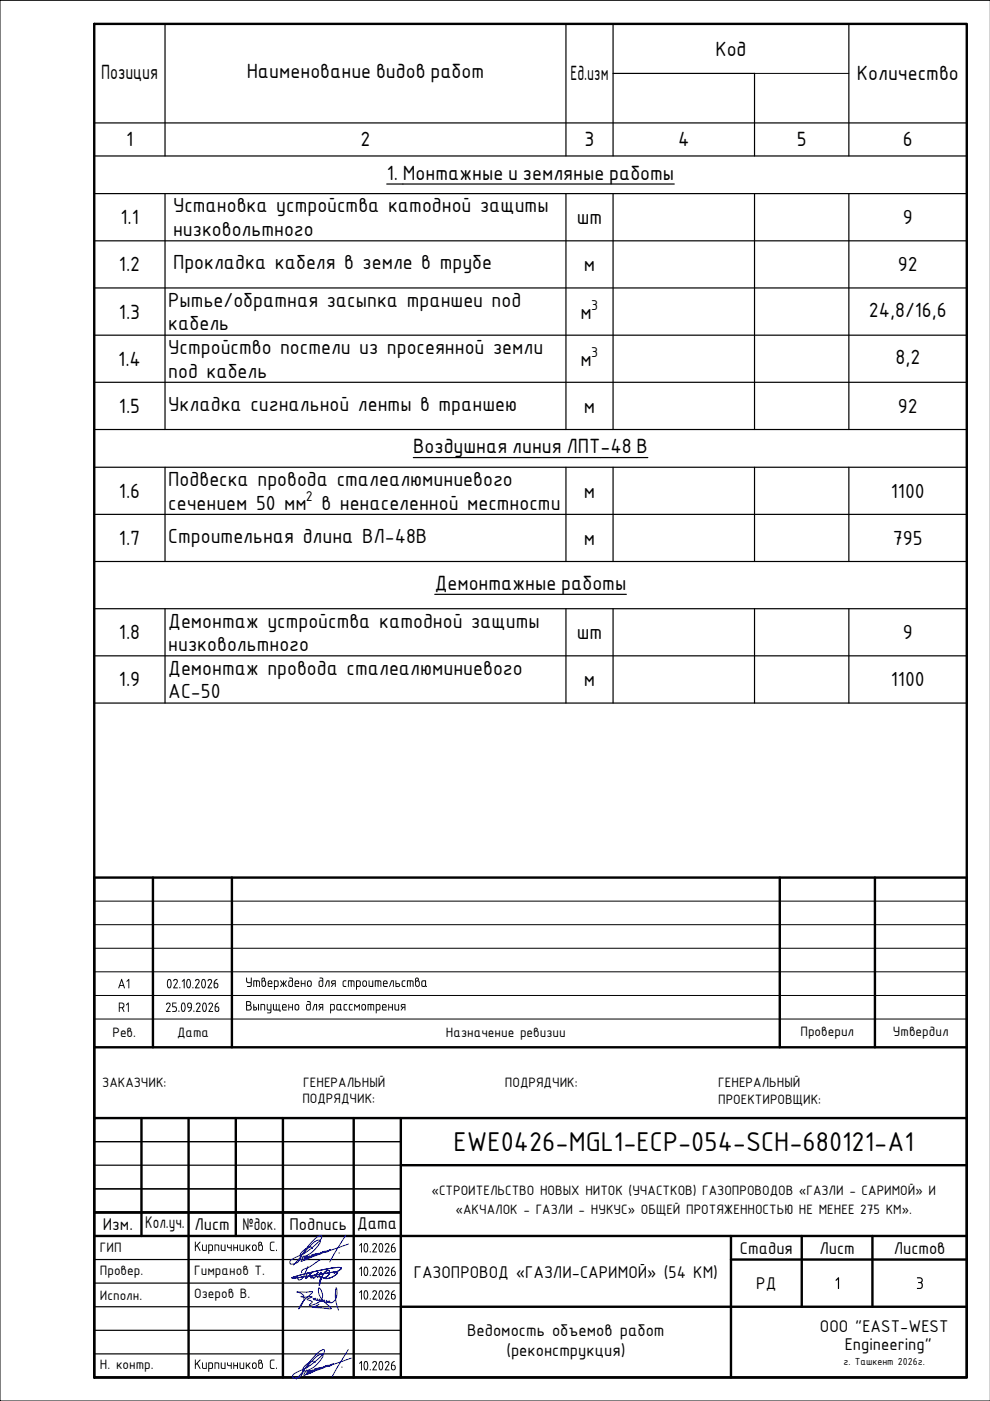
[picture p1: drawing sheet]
<svg xmlns="http://www.w3.org/2000/svg" width="210mm" height="297mm" viewBox="0 0 210 297" stroke-linecap="round" stroke-linejoin="round" font-family="sans-serif">
<g fill="none" stroke="#000" stroke-width=".51">
<path d="M20 5.1h185v286.9h-185zM32.4 186.1v35.9M49.2 186.1v35.9M165.3 186.1v35.9M185.5 186.1v35.9M20 222v15.1M20 237.1h185v54.9h-185zM30 237.1v25M40 237.1v54.9M50 237.1v25M60 237.1v54.9M75 237.1v54.9"/>
<path d="M85 237.1v54.9M205 222h-185v-35.9h185v51M85 247h120M85 257.1h-65M85 277.1h120M155 267h50M155 262.1v29.9M170 262.1v15M185 262.1v15M205 262.1h-185"/>
</g>
<g fill="#000">
<path d="M44.1 207.8l.4-.3 .4 .3 .1 .4-.7 1.1h.6l.1 .2h-1l.8-1.4-.2-.3-.6 .2zM44.3 212.7l.5-.1 .3 .2v.5l-.7 1.1h.7v.2l-.9-.1 .8-1.4-.2-.3-.6 .2zM75.1 212.9h.1l.5 .5 .4-.5h.2v1.3h-.2v-1l-.4 .5-.4-.5v1h-.2zM78 212.9l1.2 .1 .1 1.2h-.2l-.1-1.1-.3-.1v1.2l-.1 .1-.1-1.3h-.4v1.2h-.1zM79.5 207.9l1-.1 .3 .2 .1 1.2h-.2v-1l-.2-.1h-.2l-.1 1.2-.1-.1v-1.1h-.4v1.1h-.2zM82.3 212.9h.2v.6h.6v-.6h.2v1.3h-.2v-.6h-.6v.6h-.2zM82.9 207.9h.6l-.1 1.4-.1-.1v-1.1h-.2l-.4 1.1h-.2zM83.7 212.9h.1v1l.2 .1h.4v-1.1h.2v1.3l-.6 .1-.3-.3zM85.2 208l.4-.2 .4 .1-.1 .2-.5 .1v.8l.5 .1v.1h-.5l-.2-.2zM86.3 207.9l1-.1 .3 .2 .1 1.2h-.2l-.1-1.1h-.3l-.1 1.2-.1-1.2h-.4v1.1h-.2zM57.3 263.4l.3-.1h.6v.1l-.7 .1-.1 .2v1.2l.8 .2v.1h-.6l-.3-.2zM81.7 263.7l.5-.1 .3 .3v.3l-.6 1.2h.6v.1h-.9l.8-1.4-.3-.4-.5 .3z"/>
<path d="M81.7 268.7l.5-.2 .3 .4v.3l-.6 1.1h.6v.2h-.9l.8-1.4-.3-.3-.5 .3zM81.7 273.7l.4-.2 .4 .4v.3l-.6 1.1h.6v.3l-.9-.1 .8-1.4-.3-.3-.5 .2zM57.3 288.4l.3-.1h.6v.1l-.7 .1-.1 .2v1.2l.8 .2v.1h-.6l-.3-.2zM81.7 288.8l.5-.2 .3 .3v.3l-.6 1.2h.6v.1h-.9l.8-1.4-.2-.3h-.3a.16 .16 0 0 1-.1 .2 .16 .16 0 0 1-.2-.1z"/>
<path d="M43.1 207.8l-.2 1 .1 .5h.2l.3-.9-.2-.6zM42.9 207.7l.4-.1 .3 .5v1l-.4 .5-.4-.2-.1-.5v-.7z"/>
<path d="M43.2 212.8l-.1 .9 .2 .7 .3-.4v-.7l-.1-.4zM43.1 212.6h.4l.3 .6v.9l-.4 .5-.4-.2-.1-.4v-.7z"/>
<path d="M45.5 208.6v.6l.5 .1 .1-.2v-.4zM45.5 207.9l.4-.3h.2l-.6 .7 .5 .1 .3 .2v.6l-.4 .4-.4-.1-.2-.4v-.7z"/>
<path d="M45.7 213.6l.1 .7h.3l.2-.1v-.5zM45.7 212.9l.6-.3-.6 .7 .6 .1 .2 .2v.6l-.3 .3h-.5l-.2-.3v-.9z"/>
<path d="M76.7 213l.5-.1 .4 .2v.7l-.2 .4h-.4l-.3-.2zM76.9 213.2l-.1 .7 .5 .1 .1-.2v-.6l-.2-.2z"/>
<path d="M79.7 212.9h.7l.3 .3-.1 .9-.7 .2-.1 .5h-.1zM79.9 213v1h.5v-.9z"/>
<path d="M81.3 213.1l-.1 .4h.6l-.1-.4zM81 213.1l.4-.2 .5 .1 .1 .6h-.8v.3l.7 .1 .1 .2-.7 .1-.3-.3z"/>
<path d="M81.5 208.1l-.1 .4h.6l-.2-.4zM81.3 208l.4-.2 .4 .2 .1 .6h-.8v.3l.7 .1 .1 .2-.6 .1-.4-.2z"/>
<path d="M83.8 207.9h.2v.6h.5l.3 .2v.3l-.2 .2h-.8zM84 208.6v.4h.6v-.3z"/>
<path d="M85.1 213l.9-.1-.1 1.3h-.1v-.6h-.2l-.5 .7-.1-.1 .3-.6-.3-.2zM85.2 213.1l.1 .3 .5 .1v-.5z"/>
<path d="M88.3 207.5l-.1 .4 .4-.2-.1-.2zM88.1 207.4l.4-.2 .3 .3-.1 .4 .3 .3v.6l-.3 .4h-.5l-.2-.3zM88.3 208.1l-.1 .8 .4 .1 .2-.2v-.6l-.2-.1z"/>
<path d="M89.6 208.1l-.1 .8 .5 .1 .1-.1v-.8zM89.4 208l.3-.2 .6 .1v1.1l.2 .2h-1l-.2-.3z"/>
<path d="M53.5 264.1l.5-.3 .4 .3v.8l-.2 .3h-.4l-.3-.2zM53.8 264.1l-.2 .2v.5l.4 .3 .2-.3v-.5l-.2-.2z"/>
<path d="M55 263.5l-.1 .5 .5-.3-.2-.2zM54.9 263.4h.5l.2 .2-.1 .3 .3 .4-.1 .6-.3 .3h-.4l-.2-.3zM55.1 264.1l-.1 .8 .4 .1 .2-.2-.1-.6-.1-.1z"/>
<path d="M83.1 264.5v.7l.4 .1 .2-.2v-.4zM83.2 263.8l.5-.2-.6 .7 .5 .1 .3 .3v.6l-.4 .2h-.3l-.3-.3v-.9z"/>
<path d="M83.1 269.5v.7l.5 .1 .1-.6zM83.1 268.8l.6-.2-.6 .7 .5 .1 .3 .3v.6l-.4 .2h-.3l-.3-.3v-.9z"/>
<path d="M83.1 274.6v.6l.4 .1 .2-.2v-.4zM83.2 273.8l.5-.2-.6 .7 .6 .1 .2 .4-.1 .5-.3 .3-.4-.2-.2-.3v-.8z"/>
<path d="M53.5 289.1l.5-.3 .4 .3v.8l-.2 .3h-.4l-.3-.2zM53.8 289.1l-.2 .2v.5l.4 .3 .2-.3v-.5l-.2-.2z"/>
<path d="M55 288.5l-.1 .5 .5-.3-.2-.2zM54.9 288.4h.5l.2 .2-.1 .3 .3 .3-.1 .7-.3 .3h-.4l-.2-.3zM55.1 289.1l-.2 .7 .4 .3 .2-.2 .1-.6-.2-.2z"/>
<path d="M83.1 289.5v.7l.5 .1 .1-.6zM83.1 288.8l.6-.2-.6 .7 .5 .1 .3 .3v.6l-.4 .2h-.3l-.3-.3v-.9z"/>
</g>
<g fill="none" stroke="#000" stroke-width=".25">
<path d="M20 5.1h185v144h-185zM35 5.1v28M120 5.1v28M130 15.6h30v17.5M130 5.1v28M180 5.1v28M20 26.1h185M20 33.1h185M82 39h61M20 51.1h185M20 41h185M35 41v50.1"/>
<path d="M120 41v50.1M130 41v50.1M160 41v50.1M180 41v50.1M20 61.1h185M20 71.1h185M20 81.1h185M20 91.1h185M20 99.1h185M35 99.1v19.9M87.6 97h49.8M120 99.1v19.9"/>
<path d="M130 99.1v19.9M160 99.1v19.9M180 99.1v19.9M20 109.1h185M20 119h185M20 129.1h185M20 139.1h185M35 129.1v20M92.2 126h40.6M120 129.1v20M130 129.1v20M160 129.1v20"/>
<path d="M180 129.1v20M20 242h65M20 247h65M85 252.1h-65M20 277.1h65M20 267h65M20 272h65M20 282.1h65M20 287h65"/>
</g>
<path d="M160 15.6h20M210 .1h-210v296.9h210M20 196.1h185M20 191.1h185M20 211.1h185M20 206h185M20 201h185M20 216.1h185" fill="none" stroke="#000" stroke-width=".21"/>
<g fill="none" stroke="#00f" stroke-width=".21">
<path d="M61.9 270.9l.2 .1 1.4-.1 7.4-1.2 .7 .1-.5 .6-1.2 .6-.9 .1-.8-.3-.4 .6-.1 1.2 .5-1.9 .4-.6 .6-.6 .3-.2 .3 .1v.6l-.2 .4-.4 .3-.4 .2-1-.2v-.4l.2-.5-.6 .9h-.2l-.1-.2 .3-.7-.7 1.1-.3 .1-.1-.4-.3 .3-.2-.6 .2-.5-.7 .9-.5 .4 .3-1.2-.3 1.2 .5-.4 .7-.9-.2 .5 .2 .6 .3-.3 .1 .4 .3-.1 .7-1.1-.3 .7 .1 .2h.2l.6-.9-.2 .5v.4l1 .2 .4-.2 .4-.3 .2-.4v-.6l-.3-.1-.3 .2-.6 .6-.4 .6-.5 1.9 .1-1.2 .4-.6 .8 .3 .9-.1 1.2-.6 .5-.6-.7-.1-7.4 1.2h-1.6l2.4-.7 4.2-1 2.8-.5 1.1 .1-.4 .5-1.1 .7 1.1-.7 .4-.5-.8-.1-2.4 .4-4 .8zM65.1 274l-2.1-.1a1.89 1.89 0 0 1 1.5 .9M65.1 273.9h1.2a11.4 11.4 0 0 0-3 3.6l.2-.2a2.67 2.67 0 0 0 .9-2.3l-.6-.1a1.11 1.11 0 0 0 1.1 .1l1.3-.1-.1 .1M65.3 268.5l-1.2 2.5-.7 .4-.2-.2 .1-.3M65.5 275.3l-.4 .2 1.1 .5-.6 .7a2.59 2.59 0 0 0 2.8-2 1.68 1.68 0 0 0-.8-1.6l-.1 .2a3.9 3.9 0 0 0 2.2 3.5l.5 .7-4-.3 1.4-.7M66.1 275l-.6 .3M66.2 264.7l-.1-.2a2.6 2.6 0 0 0-2.5 1.7l.1 .2a3.8 3.8 0 0 0 3-1.4 2.94 2.94 0 0 0 1.1-2l-.3-.1a8.8 8.8 0 0 0-3.3 3l-.5 .6a1.6 1.6 0 0 1-2.2 1.4v-.6l.9-.6a13.1 13.1 0 0 0 5.8-4.2v-.5a2.22 2.22 0 0 0-1.8 1l-4.2 5.2M67.9 267.1l-2.3 1.5-1.4 .6-.3 .3 .1 .4M71.3 273l-.1 .4a7.6 7.6 0 0 0 .6 4.4M71.3 273.1a2.46 2.46 0 0 1-1 3.1l-.4-.1-.2-.2 .1-.1 .1 .3a.52 .52 0 0 1-.7-.4l.1 .1a.22 .22 0 0 1 0 .3 .22 .22 0 0 1-.3 0l-.3-.2v-.3a.24 .24 0 0 1 0 .4 .24 .24 0 0 1-.4-.1l-.2-.2 .1-.2 .1 .1a.3 .3 0 0 1-.4 .3 .3 .3 0 0 1-.2-.5l.1 .1a.28 .28 0 0 1-.3 .2 .28 .28 0 0 1-.2-.3v.3a.38 .38 0 0 1-.5-.4v-.1a.22 .22 0 0 1-.1 .4 .22 .22 0 0 1-.3-.2v-.2M73.3 261.9l-3.4 5.7M73.9 263.8l-3.8 1.3v-.2l-.4 .3 .2-.2-.8 .5-.1-.1 .2-.2-.2 .3h-.3l.2-.2-.7 .3 .3-.3-.6 .6-.2 .1 .4-.5-.5 .5h-.2l.3-.3-.5 .4-.3 .1 .4-.5-.3 .4-.4 .2 .4-.5-.8 .6 .3-.5-.1 .4-.7 .4 .5-.7-.3 .5-.7 .4 .4-.6-.1 .3-.8 .6 .6-.9-.3 .5-.7 .4 .3-.5 .3-.4a1.36 1.36 0 0 1-1.1 1.1l.7-1.2"/>
<path d="M66.8 288.9l-.1-.2a2.6 2.6 0 0 0-2.5 1.7l.1 .2a3.8 3.8 0 0 0 3-1.5 2.94 2.94 0 0 0 1.1-1.9l-.3-.1a8.8 8.8 0 0 0-3.3 3l-.5 .6a1.6 1.6 0 0 1-2.2 1.4v-.6l.9-.6a13.1 13.1 0 0 0 5.8-4.2v-.5a2.22 2.22 0 0 0-1.8 1l-4.2 5.2M73.9 286.1l-3.4 5.7M74.5 288l-3.8 1.3v-.2l-.4 .3 .2-.2-.8 .5-.1-.1 .2-.2-.3 .3h-.3l.2-.2-.6 .3 .3-.3-.7 .6-.1 .1 .3-.5-.5 .5h-.2l.3-.3-.4 .4-.3 .1 .4-.5-.3 .4-.5 .2 .4-.5-.7 .6 .3-.5-.1 .4-.7 .4 .4-.7-.2 .5-.7 .4 .4-.6-.2 .3-.7 .5 .5-.8-.2 .5-.7 .4 .2-.5 .4-.4a1.36 1.36 0 0 1-1.1 1.1l.7-1.2"/>
<circle cx="71.9" cy="265.7" r=".03"/>
<circle cx="72.5" cy="289.9" r=".03"/>
</g>
<text font-size="6.2" x="96.2" y="244.1">EWE0426-MGL1-ECP-054-SCH-680121-A1</text>
<g font-size="4.7">
<text x="36.7" y="45">Установка устройства катодной защиты</text>
<text x="122.3" y="47.6">шт</text>
<text x="191.4" y="47.6">9</text>
<text x="36.7" y="50.1">низковольтного</text>
<text x="36.7" y="57.1">Прокладка кабеля в земле в трубе</text>
<text x="123.8" y="57.6">м</text>
<text x="190.4" y="57.6">92</text>
<text x="35.7" y="65.1">Рытье/обратная засыпка траншеи под</text>
<text x="35.7" y="70">кабель</text>
<text x="123.1" y="67.5">м</text>
<text x="35.7" y="75.1">Устройство постели из просеянной земли</text>
<text x="123.1" y="77.6">м</text>
<text x="35.7" y="80.1">под кабель</text>
<text x="35.7" y="87.1">Укладка сигнальной ленты в траншею</text>
<text x="123.8" y="87.6">м</text>
<text x="190.4" y="87.6">92</text>
<text x="35.7" y="103">Подвеска провода сталеалюминиевого</text>
<text x="123.8" y="105.6">м</text>
<text x="188.9" y="105.6">1100</text>
<text x="35.7" y="108.1">сечением 50 мм в ненаселенной местности</text>
<text x="35.7" y="115.1">Строительная длина ВЛ-48В</text>
<text x="123.8" y="115.6">м</text>
<text x="189.3" y="115.6">795</text>
<text x="35.7" y="133.1">Демонтаж устройства катодной защиты</text>
<text x="122.3" y="135.6">шт</text>
<text x="191.4" y="135.6">9</text>
<text x="35.7" y="138.1">низковольтного</text>
<text x="35.7" y="143.1">Демонтаж провода сталеалюминиевого</text>
<text x="35.7" y="148">АС-50</text>
<text x="123.8" y="145.5">м</text>
<text x="188.9" y="145.5">1100</text>
</g>
<g font-size="4.2">
<text x="151.7" y="11.8">Код</text>
<text x="21.4" y="16.8">Позиция</text>
<text x="52.3" y="16.6">Наименование видов работ</text>
<text x="120.9" y="17.1">Ед.изм</text>
<text x="181.7" y="17.1">Количество</text>
<text x="26.7" y="31.1">1</text>
<text x="76.4" y="31.1">2</text>
<text x="123.9" y="31.1">3</text>
<text x="143.8" y="31.1">4</text>
<text x="168.9" y="31.1">5</text>
<text x="191.4" y="31.1">6</text>
<text x="82" y="38.1">1. Монтажные и земляные работы</text>
<text x="25.5" y="47.6">1.1</text>
<text x="25.2" y="57.6">1.2</text>
<text x="25.2" y="67.5">1.3</text>
<text x="184.2" y="67.3">24,8/16,6</text>
<text x="25.1" y="77.6">1.4</text>
<text x="189.9" y="77.3">8,2</text>
<text x="25.2" y="87.6">1.5</text>
<text x="87.6" y="96.1">Воздушная линия ЛПТ-48 В</text>
<text x="25.2" y="105.6">1.6</text>
<text x="25.2" y="115.6">1.7</text>
<text x="92.2" y="125.1">Демонтажные работы</text>
<text x="25.2" y="135.6">1.8</text>
<text x="25.2" y="145.5">1.9</text>
</g>
<g font-size="3.9">
<text x="21.8" y="260.8">Изм.</text>
<text x="30.8" y="260.4">Кол.уч.</text>
<text x="41.2" y="260.8">Лист</text>
<text x="51.4" y="260.8">№док.</text>
<text x="61.4" y="260.8">Подпись</text>
<text x="75.7" y="260.6">Дата</text>
<text x="156.9" y="265.8">Стадия</text>
<text x="173.7" y="265.8">Лист</text>
<text x="189.5" y="265.8">Листов</text>
<text x="87.7" y="270.9">ГАЗОПРОВОД «ГАЗЛИ-САРИМОЙ» (54 КМ)</text>
<text x="160.4" y="273.3">РД</text>
<text x="176.9" y="273.3">1</text>
<text x="194.2" y="273.3">3</text>
<text x="99" y="283.2">Ведомость объемов работ</text>
<text x="107.4" y="287.6">(реконструкция)</text>
<text x="173.8" y="282.3">OOO &quot;EAST-WEST</text>
<text x="179.1" y="286.3">Engineering&quot;</text>
</g>
<g font-size="3.3">
<text x="125.3" y="65.7">3</text>
<text x="125.3" y="75.7">3</text>
<text x="64.9" y="106.2">2</text>
</g>
<g font-size="3.1">
<text x="24.9" y="209.6">A1</text>
<text x="35.2" y="209.6">02.10.2026</text>
<text x="52" y="209.3">Утверждено для строительства</text>
<text x="25" y="214.6">R1</text>
<text x="35" y="214.6">25.09.2026</text>
<text x="52" y="214.3">Выпущено для рассмотрения</text>
<text x="23.9" y="219.9">Рев.</text>
<text x="37.5" y="219.9">Дата</text>
<text x="94.6" y="219.8">Назначение ревизии</text>
<text x="169.7" y="219.7">Проверил</text>
<text x="189.3" y="219.7">Утвердил</text>
<text x="21.7" y="230.6">ЗАКАЗЧИК:</text>
<text x="64.1" y="233.9">ПОДРЯДЧИК:</text>
<text x="64.3" y="230.6">ГЕНЕРАЛЬНЫЙ</text>
<text x="107.1" y="230.6">ПОДРЯДЧИК:</text>
<text x="152.3" y="230.6">ГЕНЕРАЛЬНЫЙ</text>
<text x="152.3" y="234.1">ПРОЕКТИРОВЩИК:</text>
<text x="91.5" y="253.4">«СТРОИТЕЛЬСТВО НОВЫХ НИТОК (УЧАСТКОВ) ГАЗОПРОВОДОВ «ГАЗЛИ - САРИМОЙ» И</text>
<text x="96.6" y="257.4">«АКЧАЛОК - ГАЗЛИ - НУКУС» ОБЩЕЙ ПРОТЯЖЕННОСТЬЮ НЕ МЕНЕЕ 275 КМ».</text>
<text x="21.2" y="265.5">ГИП</text>
<text x="40.6" y="265.2">Кирпичников С</text>
<text x="58.3" y="265.2">.</text>
<text x="75.9" y="265.5">10.2026</text>
<text x="21.2" y="275.6">Исполн.</text>
<text x="21.2" y="270.2">Провер.</text>
<text x="41.2" y="270.2">Гимранов Т.</text>
<text x="41.2" y="275.3">Озеров В.</text>
<text x="75.9" y="270.6">10.2026</text>
<text x="75.9" y="275.6">10.2026</text>
<text x="21.2" y="290.2">Н. контр.</text>
<text x="40.6" y="290.2">Кирпичников С</text>
<text x="58.3" y="290.2">.</text>
<text x="75.9" y="290.5">10.2026</text>
</g>
<text font-size="2.3" x="178.8" y="289.3">г. Ташкент 2026г.</text>
</svg>
